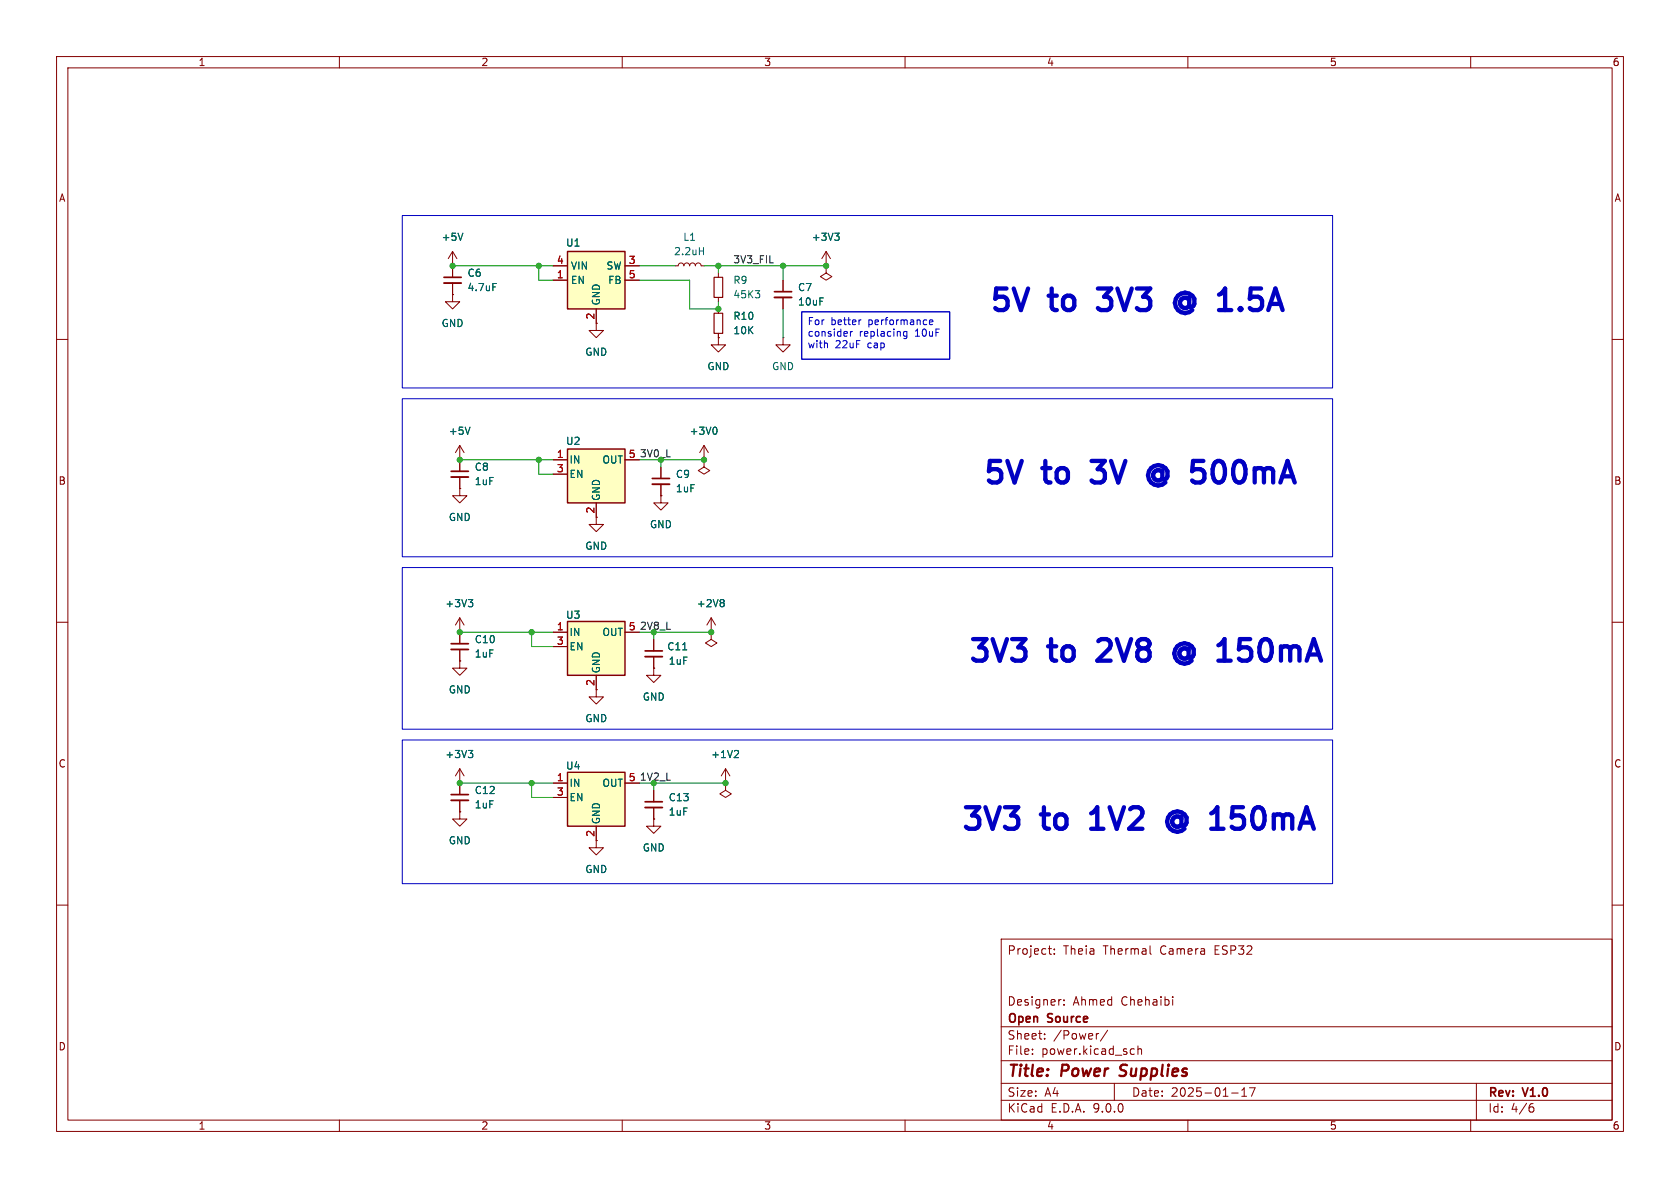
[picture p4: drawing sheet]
<svg xmlns="http://www.w3.org/2000/svg" width="297mm" height="210mm" viewBox="0 0 297 210" stroke-linecap="round" stroke-linejoin="round" font-family="sans-serif">
<g fill="none" stroke="#840000" stroke-width=".18">
<path d="M10 10h277v190h-277zM12 12h273v186h-273zM60 10v2M110 10v2M160 10v2M210 10v2M260 10v2M80 47h.1M80 44.5l-.8 1.2M80 44.5l.8 1.2M80 44.5v2.5M105.4 57.2v1.2h1.3l-1.3 1.3-1.3-1.3h1.3"/>
<path d="M127 59.7v1.3h1.3l-1.3 1.2-1.3-1.2h1.3M127 59.7h.1M127 48.3v.7M127 52.6v.7M127 54.6v.8M127 58.9v.8M10 60h2M285 60h2M105.4 91.4v1.3h1.3l-1.3 1.3-1.3-1.3h1.3M10 110h2M81.3 111.8v2M81.3 114.8v2"/>
<path d="M115.6 118.1v1.3h1.2l-1.2 1.3-1.3-1.3h1.3M115.6 118.1h.1M115.6 113v2.1M115.6 116.1v2M125.7 111.8h.1M125.7 109.2l-.7 1.3M125.7 109.2l.8 1.3M125.7 109.2v2.6M285 110h2M81.3 143.5v1.3h1.2l-1.2 1.3-1.3-1.3h1.3M81.3 143.5h.1M115.6 144.8v1.3h1.2l-1.2 1.2-1.3-1.2h1.3"/>
<path d="M115.6 144.8h.1M10 160h2M177 166h108v32h-108zM185.3 167.7h.6M185.6 168.6l.3 .1M186.4 168.6v.1M186.4 167.8v.1M187.5 176.7h.1M188.1 177.6v.1M188.1 176.8v.1M203.3 168.5l.2 .2M207.3 176.2v.1"/>
<path d="M207.3 176.7v1M285 160h2M60 198v2M110 198v2M160 198v2M177 194.5h108M177 191.5h108M177 187.5h108M177 181.5h108M182.5 186.3v.1M182.5 185.5v.1M184.7 183.6v.1"/>
<path d="M184.7 182.8v.1M194.2 182.7l-.2 .1M195.8 182.1l-1.3 2M197 191.5v3M200.1 185.4l.4 .1M200.5 186.3l-.4 .1M201.2 185.5l.2-.1 .3 .1 .1 .9M201.2 184.9v1.5M210 198v2M217.7 193.2h1.2M219.5 193.8h.9M219.5 192.7l.5-.4v1.5"/>
<path d="M220.9 192.3h1l-.7 1.5M260 198v2M261 191.5v6.5M270.6 195.7h.4l.2 .3-.1 .5-.5 .1M271 195.1l-.4 .1"/>
</g>
<path d="M197.9 190.1l.3 .1M198.2 188.4l-.1 .2v.4" fill="none" stroke="#840000" stroke-width=".4"/>
<path d="M81.8 41.2l-.4 1.3M133.5 51.4h.8l-.4 .5M134.2 51.9l.1 .2-.1 .5M120.7 114.9h.7M127.8 106l.2 .2-.2 .3 .2 .3v.2l-.2 .3" fill="none" stroke="#006464" stroke-width=".18"/>
<path d="M126.2 49h1.6v3.6h-1.6zM126.2 55.4h1.6v3.5h-1.6z" fill="none" stroke="#840000" stroke-width=".2"/>
<path d="M79.8 113.8h3M114 115.1h3.1" fill="none" stroke="#840000" stroke-width=".3"/>
<path d="M79.8 114.8h3M114 116.1h3.1" fill="none" stroke="#840000" stroke-width=".33"/>
<path d="M100.3 44.5h10.2v10.1h-10.2z" fill="#ffffc2"/>
<path d="M100.3 44.5h10.2v10.1h-10.2z" fill="none" stroke="#840000" stroke-width=".25"/>
<path d="M97.8 47h2.5M97.8 49.5h2.5M105.4 54.6v2.6M110.5 47h2.5M110.5 49.5h2.5M138.4 59.7v1.3h1.3l-1.3 1.2-1.2-1.2h1.2M138.4 59.7h.1M138.4 49.5v2.1M138.4 52.6v2M146 47v1.3l1.1 .6-1.1 .6-1-.6 1-.6M146 47h.1" fill="none" stroke="#840000" stroke-width=".18"/>
<path d="M136.9 51.6h3.1" fill="none" stroke="#840000" stroke-width=".3"/>
<path d="M136.9 52.6h3.1" fill="none" stroke="#840000" stroke-width=".33"/>
<path d="M100.3 79.4h10.2v9.5h-10.2z" fill="#ffffc2"/>
<path d="M100.3 79.4h10.2v9.5h-10.2z" fill="none" stroke="#840000" stroke-width=".25"/>
<path d="M81.3 81.3v2M81.3 84.3v2.1M97.8 81.3h2.5M97.8 83.8h2.5M105.4 88.9v2.5M110.5 81.3h2.5M115.6 139.7v2M128.3 138.4h.1M128.3 135.9l-.8 1.3M128.3 135.9l.7 1.3M128.3 135.9v2.5M115.6 142.7v2.1" fill="none" stroke="#840000" stroke-width=".18"/>
<path d="M130.3 132.7l.3 .2-.1 .3-.7 .7h.8" fill="none" stroke="#006464" stroke-width=".18"/>
<path d="M79.8 83.3h3M114 141.7h3.1" fill="none" stroke="#840000" stroke-width=".3"/>
<path d="M79.8 84.3h3M114 142.7h3.1" fill="none" stroke="#840000" stroke-width=".33"/>
<path d="M100.3 136.5h10.2v9.6h-10.2z" fill="#ffffc2"/>
<path d="M100.3 136.5h10.2v9.6h-10.2z" fill="none" stroke="#840000" stroke-width=".25"/>
<g fill="none" stroke="#840000" stroke-width=".18">
<path d="M80 52.1v1.2h1.3l-1.3 1.3-1.3-1.3h1.3M80 52.1h.1M80 47v2M80 50v2.1M119.4 47h.5l.1-.4 .4-.1 .4 .1 .1 .4 .2-.4 .3-.1 .4 .1 .1 .4 .2-.4 .3-.1 .4 .1 .1 .4 .2-.4 .3-.1 .4 .1 .2 .4h.5M146 47h.1M146 44.5l-.7 1.2M146 44.5l.8 1.2M146 44.5v2.5M125.7 111.8v1.2l1 .7-1 .6-1-.6 1-.7M125.7 111.8h.1M81.3 138.4v2.1"/>
<path d="M97.8 138.4h2.5M110.5 138.4h2.5M128.3 138.4v1.3l1 .6-1 .7-1-.7 1-.6M128.3 138.4h.1M81.3 141.5v2M97.8 141h2.5M105.4 146.1v3.8h1.3l-1.3 1.2-1.3-1.2h1.3"/>
</g>
<path d="M78.5 49h3M79.8 140.5h3" fill="none" stroke="#840000" stroke-width=".3"/>
<path d="M78.5 50h3M79.8 141.5h3" fill="none" stroke="#840000" stroke-width=".33"/>
<path d="M87.1 50.1h.6M123.6 44.4h.8M124.4 43.8v1.2M147.6 41.2h.7l-.4 .5M148.1 41.7l.2 .2v.3l-.2 .3" fill="none" stroke="#006464" stroke-width=".18"/>
<path d="M100.3 109.9h10.2v9.5h-10.2z" fill="#ffffc2"/>
<path d="M100.3 109.9h10.2v9.5h-10.2z" fill="none" stroke="#840000" stroke-width=".25"/>
<g fill="none" stroke="#840000" stroke-width=".18">
<path d="M80 47h.1M80 52.1h.1M80 47v2M80 50v2.1M97.8 47h2.5M97.8 49.5h2.5M105.4 54.6v2.6M110.5 47h2.5M110.5 49.5h2.5M127 59.7h.1M127 54.6v.8M127 58.9v.8"/>
<path d="M138.4 49.5v2.1M138.4 52.6v2M146 47h.1M81.3 78.7v4.6M81.3 78.7l-.8 1.3M81.3 78.7l.7 1.3M124.5 78.7l-.8 1.3M124.5 78.7l.7 1.3M124.5 78.7v2.6M81.3 81.3h.1M81.3 86.4v1.2h1.2l-1.2 1.3-1.3-1.3h1.3M81.3 86.4h.1"/>
<path d="M81.3 84.3v2.1M97.8 81.3h2.5M97.8 83.8h2.5M105.4 88.9v2.5M110.5 81.3h2.5M116.8 87.6v1.3h1.3l-1.3 1.3-1.2-1.3h1.2M116.8 87.6h.1M116.8 82.6v2M116.8 85.6v2M124.5 81.3v1.3l1 .6-1 .6-1.1-.6 1.1-.6M124.5 81.3h.1M81.3 111.8h.1"/>
<path d="M81.3 116.8v1.3h1.2l-1.2 1.3-1.3-1.3h1.3M81.3 116.8h.1M81.3 109.2l-.8 1.3M81.3 109.2l.7 1.3M81.3 109.2v4.6M81.3 114.8v2M97.8 111.8h2.5M97.8 114.3h2.5M105.4 119.4v3.8h1.3l-1.3 1.3-1.3-1.3h1.3M110.5 111.8h2.5M115.6 118.1h.1M115.6 113v2.1"/>
<path d="M115.6 116.1v2M125.7 111.8h.1M81.3 138.4h.1M81.3 135.9v4.6M81.3 135.9l-.8 1.3M81.3 135.9l.7 1.3M97.8 138.4h2.5M110.5 138.4h2.5M115.6 139.7v2M128.3 138.4h.1M81.3 143.5h.1M81.3 141.5v2"/>
<path d="M97.8 141h2.5M105.4 146.1v2.5M115.6 144.8h.1M115.6 142.7v2.1"/>
</g>
<g fill="none" stroke="#006464" stroke-width=".18">
<path d="M81.8 41.2l-.4 1.3M87.1 50.1h.6M147.6 41.2h.7l-.4 .5M148.1 41.7l.2 .2v.3l-.2 .3M83.1 75.5l-.4 1.3M126.5 75.5a.79 .79 0 0 1 0 1.3M82.8 106h.8l-.4 .5M83.3 106.5l.3 .2v.3l-.3 .3M120.7 114.9h.7M127.8 106l.2 .2-.2 .3 .2 .3v.2l-.2 .3M82.8 132.7h.8l-.4 .4M83.3 133.1l.3 .3v.3l-.3 .2"/>
<path d="M130.3 132.7l.3 .2-.1 .3-.7 .7h.8"/>
</g>
<path d="M115.3 84.6h3.1" fill="none" stroke="#840000" stroke-width=".3"/>
<path d="M115.3 85.6h3.1" fill="none" stroke="#840000" stroke-width=".33"/>
<g fill="none" stroke="#009600" stroke-width=".18">
<path d="M80 47h17.8M95.2 47v2.5h2.6M113 49.5h8.9v5.1h5.1v-1.3M113 47h6.4M124.5 47h21.5M127 47v1.3M138.4 47v2.5M138.4 54.6v5.1M81.3 81.3h16.5M95.2 81.3v2.5h2.6M113 81.3h11.5M116.8 81.3v1.3"/>
<path d="M81.3 111.8h16.5M94 111.8v2.5h3.8M125.7 111.8h-10.1v1.2M81.3 138.4h16.5M94 138.4v2.6h3.8M128.3 138.4h-12.7v1.3"/>
</g>
<path d="M71.1 38.1h164.5v30.5h-164.5zM141.7 55.1h26.2v8.4h-26.2zM150.3 58.6v.8M150.7 58.6l-.4 .2M152.2 56.5l-.2 .1M159.8 58.7v.6l.2 .1h.3M160.3 58.6v1l-.2 .3-.3-.1M164.3 57l.6-.2v-.2l-.4-.1-.2 .2 .1 .6h.5M71.1 70.5h164.5v27.9h-164.5zM71.1 100.3h164.5v28.6h-164.5zM71.1 130.8h164.5v25.4h-164.5z" fill="none" stroke="#0000c2" stroke-width=".18"/>
<g fill="none" stroke="#0000c2" stroke-width=".76">
<path d="M194.1 51h2.4M194.1 54.5l.2 .1M209.7 52.6a.93 .93 0 0 0-1.1 .9 .93 .93 0 0 0 1.1 1M210.2 51.9a1.79 1.79 0 0 0-2.5 1.6 1.79 1.79 0 0 0 2.5 1.7M193 81.5h2.3M193 84.9l.1 .2M204.9 83.1a.93 .93 0 0 0-1.1 .9 .93 .93 0 0 0 1.1 .9M205.5 82.4a1.79 1.79 0 0 0-2.6 1.6 1.79 1.79 0 0 0 2.6 1.7M196.2 114.6l-2.2 2.2h2.3M209.6 114.6a.93 .93 0 0 0-1.1 .9 .93 .93 0 0 0 1.1 .9M210.1 113.9a1.79 1.79 0 0 0-2.5 1.6 1.79 1.79 0 0 0 2.5 1.7M192.9 146.5h2.2"/>
<path d="M193.3 143.6l-.4 .2M208.3 144.3a.93 .93 0 0 0-1.1 .9 .93 .93 0 0 0 1.1 .9M208.9 143.6a1.79 1.79 0 0 0-2.6 1.6 1.79 1.79 0 0 0 2.6 1.7"/>
</g>
<g fill="#009600" stroke="#009600" stroke-width=".18">
<circle cx="146" cy="47" r=".46"/>
<circle cx="138.4" cy="47" r=".46"/>
<circle cx="127" cy="47" r=".46"/>
<circle cx="81.3" cy="138.4" r=".46"/>
<circle cx="80" cy="47" r=".46"/>
<circle cx="95.2" cy="47" r=".46"/>
<circle cx="81.3" cy="81.3" r=".46"/>
<circle cx="81.3" cy="111.8" r=".46"/>
<circle cx="124.5" cy="81.3" r=".46"/>
<circle cx="94" cy="138.4" r=".46"/>
<circle cx="128.3" cy="138.4" r=".46"/>
<circle cx="127" cy="54.6" r=".46"/>
<circle cx="95.2" cy="81.3" r=".46"/>
<circle cx="94" cy="111.8" r=".46"/>
<circle cx="125.7" cy="111.8" r=".46"/>
</g>
<g font-size="5.3" fill="#0000c2">
<text x="174.5" y="56.1">5V</text>
<text x="185.8" y="56.1">to</text>
<text x="195.8" y="56.1">3V3</text>
<text x="210.8" y="56.1">@ 1.5A</text>
<text x="173.3" y="86.6">5V</text>
<text x="184.7" y="86.6">to</text>
<text x="194.7" y="86.6">3V</text>
<text x="206" y="86.6">@ 500mA</text>
<text x="170.7" y="118.1">3V3</text>
<text x="185.7" y="118.1">to</text>
<text x="195.7" y="118.1">2V8</text>
<text x="210.7" y="118.1">@ 150mA</text>
<text x="169.5" y="147.8">3V3</text>
<text x="184.4" y="147.8">to</text>
<text x="194.5" y="147.8">1V2</text>
<text x="209.4" y="147.8">@ 150mA</text>
</g>
<g font-size="2.8" fill="#840000">
<text x="178" y="190.9">Title:</text>
<text x="187.7" y="190.9">Power</text>
<text x="198.8" y="190.9">Supplies</text>
</g>
<g font-size="2.1" fill="#840000">
<text x="178" y="169">Project:</text>
<text x="187.9" y="169">Theia</text>
<text x="195.1" y="169">Thermal</text>
<text x="205.3" y="169">Camera</text>
<text x="215" y="169">ESP32</text>
<text x="178" y="178">Designer:</text>
<text x="189.7" y="178">Ahmed</text>
<text x="198.2" y="178">Chehaibi</text>
<text x="178" y="184">Sheet:</text>
<text x="178" y="181.2">Open</text>
<text x="185.3" y="181.2">Source</text>
<text x="186.2" y="184">/Power/</text>
<text x="178" y="186.7">File:</text>
<text x="184.1" y="186.7">power.kicad_sch</text>
<text x="178" y="196.9">KiCad</text>
<text x="178" y="194.1">Size:</text>
<text x="184.7" y="194.1">A4</text>
<text x="185.7" y="196.9">E.D.A.</text>
<text x="193.3" y="196.9">9.0.0</text>
<text x="200" y="194.1">Date:</text>
<text x="207" y="194.1">2025-01-17</text>
<text x="263" y="194.3">Rev:</text>
<text x="263" y="196.9">Id:</text>
<text x="267.1" y="196.9">4/6</text>
<text x="269.4" y="194.3">V1.0</text>
</g>
<g font-size="1.8" fill="#840000">
<text x="35" y="11.9">1</text>
<text x="85" y="11.9">2</text>
<text x="135" y="11.9">3</text>
<text x="185" y="11.9">4</text>
<text x="235" y="11.9">5</text>
<text x="285" y="11.9">6</text>
<text x="10.3" y="35.9">A</text>
<text x="285.3" y="35.9">A</text>
<text x="105.2" y="56.6" transform="rotate(-90 105.2 56.6)">2</text>
<text x="10.3" y="85.9">B</text>
<text x="285.3" y="85.9">B</text>
<text x="105.2" y="121.4" transform="rotate(-90 105.2 121.4)">2</text>
<text x="10.3" y="135.9">C</text>
<text x="285.3" y="135.9">C</text>
<text x="105.2" y="148" transform="rotate(-90 105.2 148)">2</text>
<text x="10.3" y="185.9">D</text>
<text x="285.3" y="185.9">D</text>
<text x="35" y="199.9">1</text>
<text x="85" y="199.9">2</text>
<text x="135" y="199.9">3</text>
<text x="185" y="199.9">4</text>
<text x="235" y="199.9">5</text>
<text x="285" y="199.9">6</text>
</g>
<g font-size="1.8" fill="#006464">
<text x="78" y="42.8">+5V</text>
<text x="100" y="43.8">U1</text>
<text x="100.8" y="47.9">VIN</text>
<text x="107.1" y="47.9">SW</text>
<text x="119.1" y="45.3">2.2uH</text>
<text x="120.7" y="42.8">L1</text>
<text x="143.4" y="42.8">+3V3</text>
<text x="82.6" y="49.1">C6</text>
<text x="82.6" y="51.7">4.7uF</text>
<text x="100.8" y="50.4">EN</text>
<text x="107.4" y="50.4">FB</text>
<text x="129.5" y="50.4">R9</text>
<text x="129.5" y="52.9">45K3</text>
<text x="141" y="51.7">C7</text>
<text x="78" y="58">GND</text>
<text x="106.3" y="54.1" transform="rotate(-90 106.3 54.1)">GND</text>
<text x="129.5" y="56.7">R10</text>
<text x="129.5" y="59.3">10K</text>
<text x="141" y="54.2">10uF</text>
<text x="103.4" y="63.1">GND</text>
<text x="125" y="65.6">GND</text>
<text x="136.4" y="65.6">GND</text>
<text x="79.2" y="77.1">+5V</text>
<text x="121.8" y="77.1">+3V0</text>
<text x="83.8" y="83.4">C8</text>
<text x="100" y="78.8">U2</text>
<text x="100.6" y="82.1">IN</text>
<text x="106.4" y="82.1">OUT</text>
<text x="83.8" y="86">1uF</text>
<text x="100.6" y="84.7">EN</text>
<text x="106.3" y="88.6" transform="rotate(-90 106.3 88.6)">GND</text>
<text x="119.4" y="84.7">C9</text>
<text x="119.4" y="87.2">1uF</text>
<text x="79.2" y="92.3">GND</text>
<text x="114.8" y="93.6">GND</text>
<text x="103.4" y="97.4">GND</text>
<text x="78.6" y="107.5">+3V3</text>
<text x="123.1" y="107.5">+2V8</text>
<text x="83.8" y="113.9">C10</text>
<text x="100" y="109.6">U3</text>
<text x="100.6" y="112.6">IN</text>
<text x="106.4" y="112.6">OUT</text>
<text x="83.8" y="116.4">1uF</text>
<text x="100.6" y="115.2">EN</text>
<text x="106.3" y="119.1" transform="rotate(-90 106.3 119.1)">GND</text>
<text x="117.9" y="115.2">C11</text>
<text x="118.1" y="117.7">1uF</text>
<text x="79.2" y="122.8">GND</text>
<text x="113.5" y="124.1">GND</text>
<text x="103.4" y="127.9">GND</text>
<text x="78.6" y="134.2">+3V3</text>
<text x="100" y="136.2">U4</text>
<text x="125.6" y="134.2">+1V2</text>
<text x="83.8" y="143.1">1uF</text>
<text x="83.8" y="140.6">C12</text>
<text x="100.6" y="139.3">IN</text>
<text x="100.6" y="141.8">EN</text>
<text x="106.4" y="139.3">OUT</text>
<text x="118.1" y="141.8">C13</text>
<text x="79.2" y="149.5">GND</text>
<text x="106.3" y="145.8" transform="rotate(-90 106.3 145.8)">GND</text>
<text x="118.1" y="144.4">1uF</text>
<text x="103.4" y="154.5">GND</text>
<text x="113.5" y="150.7">GND</text>
</g>
<g font-size="1.8" fill="#a90000">
<text x="98.4" y="46.7">4</text>
<text x="111.1" y="46.7">3</text>
<text x="98.4" y="49.3">1</text>
<text x="111.1" y="49.3">5</text>
<text x="98.4" y="81">1</text>
<text x="98.4" y="83.6">3</text>
<text x="111.1" y="81">5</text>
<text x="105.2" y="90.9" transform="rotate(-90 105.2 90.9)">2</text>
<text x="98.4" y="111.5">1</text>
<text x="111.1" y="111.5">5</text>
<text x="98.4" y="114">3</text>
<text x="98.4" y="138.2">1</text>
<text x="98.4" y="140.7">3</text>
<text x="111.1" y="138.2">5</text>
</g>
<text font-size="1.8" fill="#0f0f0f" x="129.5" y="46.6">3V3_FIL</text>
<g font-size="1.8" fill="#0000c2">
<text x="142.7" y="57.8">For</text>
<text x="142.7" y="59.8">consider</text>
<text x="146.9" y="57.8">better</text>
<text x="151.9" y="59.8">replacing</text>
<text x="153.6" y="57.8">performance</text>
<text x="161.9" y="59.8">10uF</text>
<text x="142.7" y="61.9">with</text>
<text x="147.7" y="61.9">22uF</text>
<text x="153.5" y="61.9">cap</text>
</g>
<g font-size="1.8" fill="#009600">
<text x="113" y="80.9">3V0_L</text>
<text x="113" y="111.4">2V8_L</text>
<text x="113" y="138.1">1V2_L</text>
</g>
</svg>
